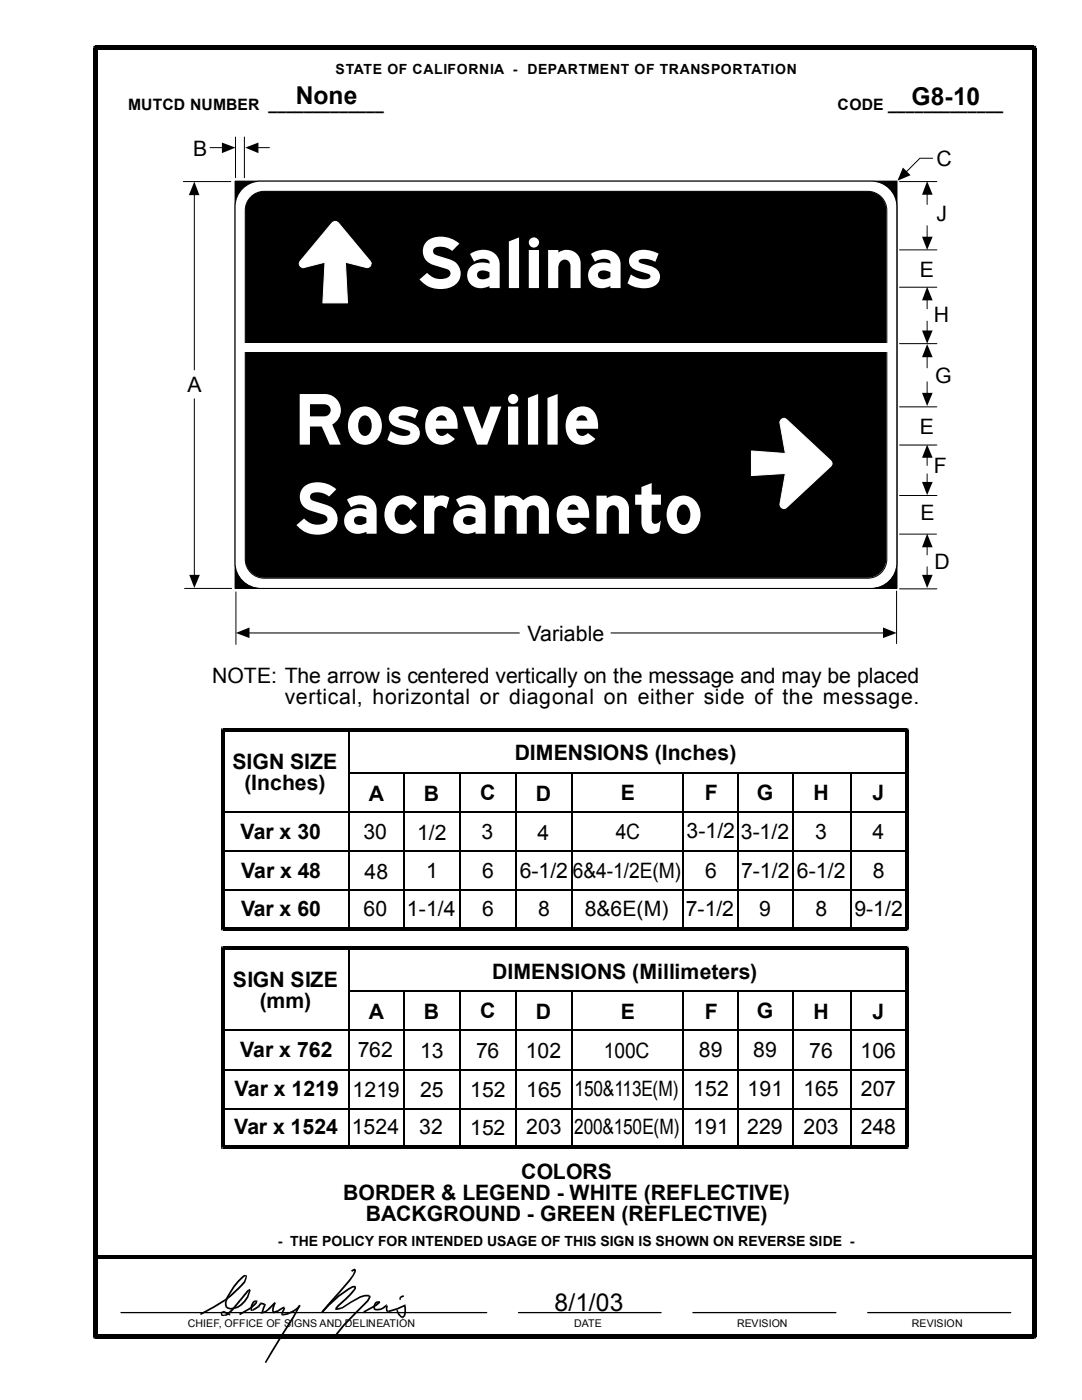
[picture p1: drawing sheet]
<svg xmlns="http://www.w3.org/2000/svg" width="216mm" height="279mm" viewBox="0 0 216 279" stroke-linecap="round" stroke-linejoin="round" font-family="sans-serif">
<g fill="none" stroke="#000" stroke-width=".2">
<path d="M36.6 36.2h9.5M38.8 38.7v35.1M41.9 29.5h2.5M46.9 36.2h132.1v81.2h-132.1zM47 27.3v8.2M48.8 27.3v8.2M51.4 29.5h2.4M186.1 31.6h-2.5l-2.8 2.7M179.5 57.3h7.4M185 59.8v1.8M38.8 79.6v35.3M179.5 68.6h7.4"/>
<path d="M185 64.1v2M185 71.1v2.3M185 76.2v2.4M179.5 98.9h7.4M179.5 88.8h7.4M179.5 81.2h7.4M185 91.2v1.7M185 94.6v1.8M36.8 117.4h9.4M47.1 118.1v10.5M177.2 100.8l.1 .1zM178.9 117.9v10.5"/>
<path d="M179.5 117.5h7.4M179.5 106.6h7.4M185 109.1v1.6M185 113.1v1.8M49.6 126.3h54M121.9 126.3h54.5"/>
</g>
<g fill="#000">
<path d="M38.8 36.2l1 2.7h-2.1z" fill-rule="evenodd"/>
<path d="M44.3 28.4l2.7 1.1-2.7 1.1z" fill-rule="evenodd"/>
<path d="M48.9 29.5l2.7-1.1v2.2z" fill-rule="evenodd"/>
<path d="M180.2 33.4l1.5 1.6-2.6 1.1z" fill-rule="evenodd"/>
<path d="M185 57.2l1.1 2.7h-2.1z" fill-rule="evenodd"/>
<path d="M184 78.4h2.1l-1.1 2.6z" fill-rule="evenodd"/>
<path d="M185 68.7l1.1 2.6h-2.1z" fill-rule="evenodd"/>
<path d="M184 66h2.1l-1.1 2.6z" fill-rule="evenodd"/>
<path d="M184 96.2h2.1l-1.1 2.6z" fill-rule="evenodd"/>
<path d="M185 88.7l1.1 2.7h-2.1z" fill-rule="evenodd"/>
<path d="M37.8 114.7h2.1l-1.1 2.6z" fill-rule="evenodd"/>
<path d="M184 114.7h2.1l-1.1 2.6z" fill-rule="evenodd"/>
<path d="M185 106.5l1.1 2.7h-2.1z" fill-rule="evenodd"/>
<path d="M47.1 126.3l2.7-1.1v2.1z" fill-rule="evenodd"/>
<path d="M176.2 125.2l2.7 1.1-2.7 1z" fill-rule="evenodd"/>
</g>
<path d="M46.9 36.2h132.1v81.2h-132.1z" fill="#000"/>
<path d="M48.1 38a5.1 5.1 0 0 1 3.9-1.8h121.8a5.1 5.1 0 0 1 5.1 5v71.1a5.1 5.1 0 0 1-5.1 5h-121.8a5.1 5.1 0 0 1-5.1-5v-71.1a5.1 5.1 0 0 1 1.2-3.2z" fill="#fff"/>
<path d="M48.7 37.4a5.1 5.1 0 0 1 3.3-1.2h121.9a5.1 5.1 0 0 1 5.1 5v71.2a5.1 5.1 0 0 1-5.1 5h-121.9a5.1 5.1 0 0 1-5.1-5v-71.2a5.1 5.1 0 0 1 1.8-3.8zM50 39.3a3.8 3.8 0 0 1 2.7-1.1h120.4a3.8 3.8 0 0 1 3.9 3.8v69.6a3.8 3.8 0 0 1-3.9 3.8h-120.4a3.8 3.8 0 0 1-3.8-3.8v-69.6a3.8 3.8 0 0 1 1.1-2.7zM179.5 36.2h7.4M185 38.7v2.1M179.5 49.9h7.4M185 45v2.4" fill="none" stroke="#000" stroke-width=".2"/>
<path d="M50 39.3a3.8 3.8 0 0 1 2.7-1.1h120.4a3.8 3.8 0 0 1 3.8 3.8v69.5a3.8 3.8 0 0 1-3.8 3.8h-120.4a3.8 3.8 0 0 1-3.8-3.8v-69.5a3.8 3.8 0 0 1 1.1-2.7z" fill="#000"/>
<g fill="#000">
<path d="M185 36.2l1.1 2.7h-2.1z" fill-rule="evenodd"/>
<path d="M184 47.2h2.1l-1.1 2.7z" fill-rule="evenodd"/>
</g>
<path d="M155.9 83.7a.72 .72 0 0 1 1.1 0l8.8 8.2a.72 .72 0 0 1 0 1.1l-8.8 8.3a.82 .82 0 0 1-.9 .1 .82 .82 0 0 1-.5-.7l1.1-6.2-6.8 .4v-4.9l6.8 .5-1.1-6.2z" fill-rule="evenodd" fill="#fff"/>
<path d="M155.9 83.7a.72 .72 0 0 1 1.1 0l8.8 8.2a.72 .72 0 0 1 0 1.1l-8.8 8.3a.82 .82 0 0 1-.9 .1 .82 .82 0 0 1-.5-.7l1.1-6.2-6.8 .4v-4.9l6.8 .5-1.1-6.2z" fill="none" stroke="#fff" stroke-width=".2"/>
<path d="M66.4 44.4l.7-.2 .5 .3 6.2 7.6a.83 .83 0 0 1-.6 1.3l-4.3-1.1 .4 8.2h-4.9l.5-8.2-4.4 1.1a.8 .8 0 0 1-.7-.5 .8 .8 0 0 1 .1-.8z" fill-rule="evenodd" fill="#fff"/>
<path d="M66.4 44.4a.85 .85 0 0 1 1.2 .1l6.2 7.6a.83 .83 0 0 1-.6 1.3l-4.3-1.1 .4 8.2h-4.9l.5-8.2-4.4 1.1a.8 .8 0 0 1-.7-.5 .8 .8 0 0 1 .1-.8z" fill="none" stroke="#fff" stroke-width=".2"/>
<path d="M48.4 68.5h129.6v1.8h-129.6z" fill="#fff"/>
<g fill="#000">
<path d="M18.6 9.1h.4v.9l.5-.4h-.9zM19 9.1h187.3v.9h-187.3zM206.3 9.1h.5v.5h-.9l.4 .4zM44.1 145.4h.3v.7l.4-.4h-.7zM44.4 145.4h136.5v.7h-136.5zM180.9 145.4h.4v.3h-.7l.3 .4zM44.1 188.9h.3v.7l.4-.4h-.7zM44.1 145.7h.7v39.6h-.7zM44.4 188.9h136.5v.7h-136.5zM44.4 185h136.5v.7h-136.5zM44.1 185.3h.7l-.4-.3v.7h-.3zM180.6 145.7h.7v39.6h-.7z"/>
<path d="M180.9 188.9h.4v.3h-.7l.3 .4zM180.9 185l-.3 .3h.7v.4h-.4zM44.1 189.2h.7v39.7h-.7zM44.4 228.6h136.5v.7h-136.5zM44.1 228.9h.7l-.4-.3v.7h-.3zM180.6 189.2h.7v39.7h-.7zM180.9 228.6l-.3 .3h.7v.4h-.4zM19 250.5h187.3v.7h-187.3zM49 254.6h.3l-.4 1.3-2.7 2.8-1.2 .9-.2-.3 1.2-.9 2.7-2.7zM44.8 259.3l.2 .3zM47.8 259.3l.3 .3zM44.7 262.4l.3-.1 1.1-.9 1.7-2.1 .3 .3-1.7 2-.8 .7-.7 .3z"/>
<path d="M48.2 254.8l.5-.4 .5 .1v.3l-.3-.1a11.8 11.8 0 0 0-3.7 5.2l.1 .8-.3 .1-.1-.9a11.7 11.7 0 0 1 3.3-5.1zM49 254.6h.3l-.1-.1v.3zM49.4 257.5l.5-.3 .1 .4h-.3l.2-.1-.3 .2-1.5 1.9-.3-.3zM49.7 257.6h.3v.1zM50.4 259.8l.2-.2 .5-.1 .1 .3a1.31 1.31 0 0 0-.9 1.6l.1-.1-.1 .3h-.3v-1.1zM51.1 259.5l.1 .3h-.2l.2-.3zM52.1 259.9l.6 .2v.3l-.7-.1zM54.7 259.9l.3 .1-.3-.1 .2 .3zM70 253.6l.7-.4 .3 .2v.3h-.3v-.3l.1 .1-.5 .3zM70.9 256.6h.1v.2h-.3l.2 .2zM70.7 253.7h.3l-1.1 2-5.5 6.3-.2-.3 5.4-6.3 .8-1zM70.7 253.7h.3z"/>
<path d="M70.7 256.8h.3v.4a17.2 17.2 0 0 1-3.4 3.5l-.4 .6h-.3l.1-.4 .4-.5 2.9-2.8 .4-.5zM73.6 258.4l-.1 .3zM73.6 258.4l.4 .4-.5 1a47.2 47.2 0 0 0-6.2 6.6l-.3 .5-.3-.2a24.9 24.9 0 0 1 4.4-5.1l2.1-2.1 .5-.8h-.2zM75.4 259.7h.1l.1 .2zM74.8 260l.6-.3 .2 .2a.93 .93 0 0 0-.8 1.2l.6 .1v.3l-.8-.1-.1-.8zM79.8 258.8l.2 .2-.1 .5-.2-.2zM79.8 258.8l.7-.3 .1 .3-.6 .3zM79.8 258.8l.2 .3zM18.6 9.6h.9v257.1h-.9zM19 266.3h187.3v.8h-187.3zM18.6 266.7h.9l-.5-.4v.8h-.4zM40 262.1l4.8-2.8 .2 .3-5 2.9z"/>
<path d="M44.7 261.6l-.1 .4zM44.7 261.6l1.3 .6-.1 .4-1.3-.6zM44.2 261.8l.5-.2v.4l-.4 .1 .1 .3h.4v.2h-.6l-.2-.5zM44.7 262.4l.2 .2zM45 260.8l.2-.2 .1 .1zM45.2 260.6l.3 .3a2.82 2.82 0 0 0 3.2-1.3l.6-.9 .4-1.1 .3 .1a4.3 4.3 0 0 1-4 3.7l-.6-.2-.4-.3zM47.7 262.2l2.2-1.3 .2 .3-2.2 1.3zM51 259.8l.2-.3 .2 .1-.2 .6-1.1 1-.2-.3 1.2-1.1zM49.9 260.9l.2 .3zM50.4 261.3l.1 .3h-.2zM50.4 261.3l1.1-.7 .2 .3-1.2 .7zM51.9 260l.3 .3-.5 .6-.2-.3z"/>
<path d="M51.5 260.6l.2 .3zM51.9 260l.2-.1-.1 .4h.2zM52.2 261.9l.3 .1-.2-.2 .1 .3-.4 .1zM52.3 261.8l.6-.2 .8-.6 .1 .4-.8 .6-.6 .1zM52.7 260.1l.1 .1-.2 .2zM52.8 260.2l.3 .2-.6 1.6-.3-.1 .5-1.5h-.1zM54.7 259.9l.2 .3-1.1 1.2-.3-.3zM53.5 261.1l.2-.1 .1 .4zM54.7 261.7l.1 .3-.2 .1zM54.7 261.7l1.9-.9 .1 .3-1.2 .7-.7 .2zM54.7 259.9l.3 .1-.4 1.5 .2 .3-.3 .2-.2-.5zM56.5 262.2l-.1 .4z"/>
<path d="M56.5 262.2a5 5 0 0 0 3.2-1.8l.2 .3a5.5 5.5 0 0 1-3.4 1.9zM56.6 260.8l.2 .1-.3 .1 .2 .1zM56.5 261l.3-.1 .1 .3-.5 1v.4l-.3-.1v-.5l.5-.8zM59.7 260.4l.2 .3zM59.7 260.4l.2 .2-1.2 2.4-5.6 9-.3-.1zM65.4 260.4l2-1.8 2-1.5 1-.5h.5v.4h-.5a21.4 21.4 0 0 0-6 5l-.2-.3zM64.2 261.7l.2 .3zM67.1 261.1v.4h-.2v-.2h.3zM67.1 261.1l1.1-.2 3.7-2.2 .9-.3h.8v.3h-.8l-.8 .3-3.6 2.1-1.3 .4zM72.5 261.7l2.4-1.3 .7-.6 .2 .1h-.3v-.2h.3l.1 .3-.7 .6-2.5 1.4zM75.4 261.2l.5-.1 1.1-.7 .2 .3-1.2 .8h-.6zM75.4 261.2v.3z"/>
<path d="M77 260.4l.1-.1 .1 .1-.2 .3h.2zM77.2 260.4l.2 .3-.1 .8h.3l-.1 .4-.5-.2v-1zM77.6 261.5v.4h-.1zM77.6 261.5l1.6-.5 1.6-.6 .1 .3-1.6 .7-1.7 .5zM79.1 261.5l.2-.1 .4 .7 .7 .7-.1 .3-.9-.7zM80.2 262.8h.2l-.1 .3h.1zM80.8 260.4l.1-.1v.2l-.3 .1 .3 .1zM80.6 260.6l.3-.1a2.47 2.47 0 0 1-.5 2.6l-.2-.3a1.98 1.98 0 0 0 .4-2.2zM205.9 9.6h.9v257.1h-.9zM205.9 266.7h.9v.4h-.5v-.8z"/>
</g>
<g fill="none" stroke="#000" stroke-width=".34">
<path d="M69.6 154.3h111.2M69.6 145.6v39.7M80.7 154.3v31.1M91.8 154.3v31.1M103 154.3v31.1M114 154.3v31.1M136.3 154.3v31.1M147.2 154.2v31.1M158.3 154.3v31M169.8 154.3v31M44.4 169.8h136.4M44.4 177.6h136.4"/>
<path d="M44.4 162.1h136.4M44.4 189.1v39.8M69.6 197.9h111.2M69.6 189.1v39.8M80.7 197.9v31.1M91.8 197.9v31.1M103 197.9v31M114 197.9v31.1M136.3 198v30.9M147.2 197.8v31.1M158.3 197.8v31.1M169.8 197.8v31.1"/>
<path d="M44.3 205.7h136.5M44.4 213.4h136.4M44.3 221.2h136.5"/>
</g>
<path d="M24.1 262h73M103.5 262h28.4M138.3 262h28.5M173.1 262h28.6" fill="none" stroke="#000" stroke-width=".25"/>
<g font-size="15.2" fill="#fff">
<text x="83.3" y="57.5">Salinas</text>
<text x="58.6" y="88.7">Roseville</text>
<text x="58.8" y="106.5">Sacramento</text>
</g>
<g font-size="4.9">
<text x="59" y="20.7">None</text>
<text x="181.9" y="20.9">G8-10</text>
<text x="110.7" y="261.7">8/1/03</text>
</g>
<g font-size="4.2">
<text x="38.5" y="31.1">B</text>
<text x="186.9" y="33.1">C</text>
<text x="186.9" y="44.2">J</text>
<text x="183.6" y="55.2">E</text>
<text x="186.4" y="64.3">H</text>
<text x="186.6" y="76.4">G</text>
<text x="37.4" y="78.1">A</text>
<text x="183.6" y="86.5">E</text>
<text x="186.4" y="94.3">F</text>
<text x="183.6" y="103.8">E</text>
<text x="186.4" y="113.6">D</text>
<text x="105.2" y="127.9">Variable</text>
<text x="42.3" y="136.2">NOTE: The arrow is centered vertically on the message and may be placed</text>
<text x="56.8" y="140.5">vertical, horizontal or diagonal on either side of the message.</text>
<text x="46.4" y="153.5">SIGN SIZE</text>
<text x="102.7" y="151.7">DIMENSIONS (Inches)</text>
<text x="48.8" y="157.7">(Inches)</text>
<text x="73.6" y="159.8">A</text>
<text x="84.6" y="159.8">B</text>
<text x="95.8" y="159.7">C</text>
<text x="106.9" y="159.8">D</text>
<text x="123.9" y="159.7">E</text>
<text x="140.6" y="159.7">F</text>
<text x="151" y="159.6">G</text>
<text x="162.3" y="159.7">H</text>
<text x="174.1" y="159.7">J</text>
<text x="48" y="167.5">Var x 30</text>
<text x="72.6" y="167.5">30</text>
<text x="83.2" y="167.6">1/2</text>
<text x="96.1" y="167.5">3</text>
<text x="107.3" y="167.6">4</text>
<text x="122.9" y="167.5">4C</text>
<text x="137" y="167.3">3-1/2</text>
<text x="147.8" y="167.5">3-1/2</text>
<text x="162.6" y="167.5">3</text>
<text x="174.1" y="167.5">4</text>
<text x="48.1" y="175.2">Var x 48</text>
<text x="72.7" y="175.3">48</text>
<text x="85" y="175.3">1</text>
<text x="96.2" y="175.3">6</text>
<text x="103.7" y="175.3">6-1/2</text>
<text x="114.3" y="175.2">6&amp;4-1/2E(M)</text>
<text x="140.7" y="175.2">6</text>
<text x="147.9" y="175.2">7-1/2</text>
<text x="159" y="175.2">6-1/2</text>
<text x="174.2" y="175.2">8</text>
<text x="48.1" y="182.8">Var x 60</text>
<text x="72.6" y="182.8">60</text>
<text x="81.2" y="182.8">1-1/4</text>
<text x="96.2" y="182.9">6</text>
<text x="107.4" y="182.7">8</text>
<text x="116.7" y="182.8">8&amp;6E(M)</text>
<text x="136.8" y="182.7">7-1/2</text>
<text x="151.5" y="182.8">9</text>
<text x="162.7" y="182.7">8</text>
<text x="170.5" y="182.7">9-1/2</text>
<text x="46.5" y="197">SIGN SIZE</text>
<text x="98.2" y="195.3">DIMENSIONS (Millimeters)</text>
<text x="51.8" y="201.3">(mm)</text>
<text x="73.6" y="203.3">A</text>
<text x="84.6" y="203.3">B</text>
<text x="95.8" y="203.2">C</text>
<text x="106.9" y="203.4">D</text>
<text x="123.9" y="203.3">E</text>
<text x="140.6" y="203.3">F</text>
<text x="151" y="203.1">G</text>
<text x="162.3" y="203.3">H</text>
<text x="174.1" y="203.3">J</text>
<text x="47.9" y="211">Var x 762</text>
<text x="71.4" y="211">762</text>
<text x="83.8" y="211.1">13</text>
<text x="95" y="211.1">76</text>
<text x="104.9" y="211.1">102</text>
<text x="120.5" y="211.1">100C</text>
<text x="139.4" y="210.9">89</text>
<text x="150.3" y="211">89</text>
<text x="161.5" y="211.1">76</text>
<text x="171.7" y="211.1">106</text>
<text x="46.8" y="218.8">Var x 1219</text>
<text x="70.4" y="218.9">1219</text>
<text x="83.8" y="218.9">25</text>
<text x="93.8" y="218.9">152</text>
<text x="105" y="218.9">165</text>
<text x="114.6" y="218.8">150&amp;113E(M)</text>
<text x="138.3" y="218.8">152</text>
<text x="149.2" y="218.8">191</text>
<text x="160.4" y="218.8">165</text>
<text x="171.8" y="218.8">207</text>
<text x="46.7" y="226.4">Var x 1524</text>
<text x="70.2" y="226.4">1524</text>
<text x="83.7" y="226.4">32</text>
<text x="93.8" y="226.5">152</text>
<text x="105" y="226.3">203</text>
<text x="114.6" y="226.4">200&amp;150E(M)</text>
<text x="138.3" y="226.3">191</text>
<text x="149.1" y="226.4">229</text>
<text x="160.4" y="226.2">203</text>
<text x="171.8" y="226.2">248</text>
<text x="68.5" y="239.5">BORDER &amp; LEGEND - WHITE (REFLECTIVE)</text>
<text x="104" y="235.3">COLORS</text>
<text x="73" y="243.8">BACKGROUND - GREEN (REFLECTIVE)</text>
</g>
<g font-size="3.1">
<text x="25.6" y="21.9">MUTCD NUMBER _____________</text>
<text x="167.1" y="21.9">CODE _____________</text>
</g>
<g font-size="2.8">
<text x="67" y="14.7">STATE OF CALIFORNIA - DEPARTMENT OF TRANSPORTATION</text>
<text x="55.5" y="248.6">- THE POLICY FOR INTENDED USAGE OF THIS SIGN IS SHOWN ON REVERSE SIDE -</text>
</g>
<g font-size="2.1">
<text x="37.5" y="264.8">CHIEF, OFFICE OF SIGNS AND DELINEATION</text>
<text x="114.6" y="264.8">DATE</text>
<text x="147.1" y="264.8">REVISION</text>
<text x="181.9" y="264.8">REVISION</text>
</g>
</svg>
